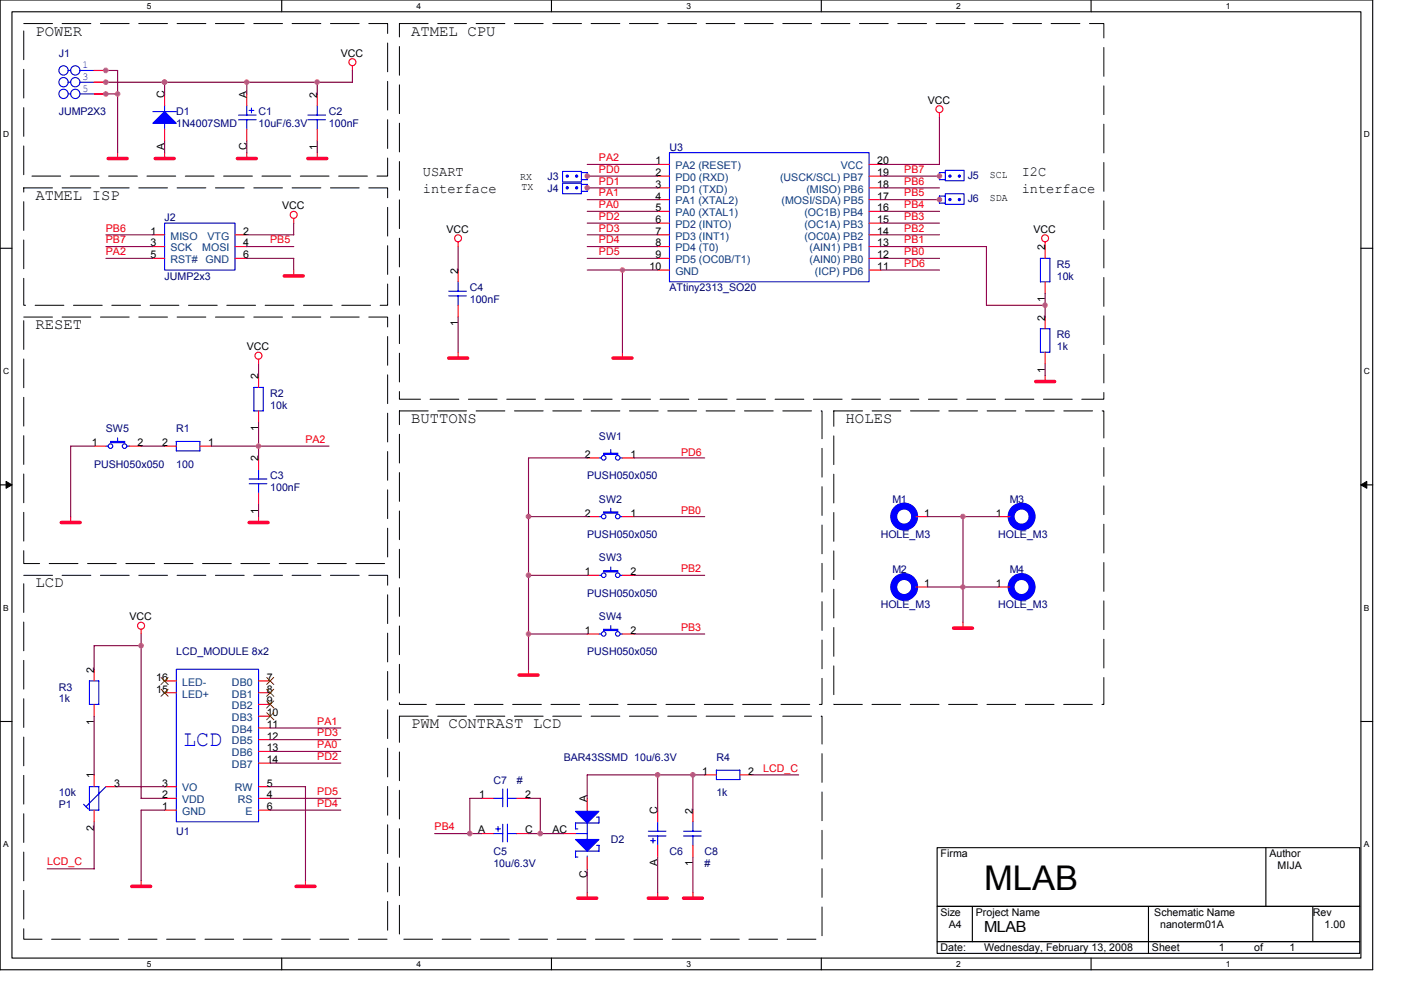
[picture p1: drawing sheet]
<svg xmlns="http://www.w3.org/2000/svg" width="297mm" height="210mm" viewBox="0 0 297 210" stroke-linecap="round" stroke-linejoin="round" font-family="sans-serif">
<path d="M0 0h291v205.6h-291zM2.5 2.5h286v200.6h-286z" fill="none" stroke="#000" stroke-width=".23"/>
<g fill="#fff">
<path d="M31.1 .3h1v1.9h-1z"/>
<path d="M31.1 203.4h1v2h-1z"/>
</g>
<path d="M59.7 0v2.5M59.7 203.1v2.5" fill="none" stroke="#000" stroke-width=".23"/>
<g fill="#fff">
<path d="M88.3 .3h1v1.9h-1z"/>
<path d="M88.3 203.4h1v2h-1z"/>
</g>
<path d="M116.9 0v2.5M116.9 203.1v2.5" fill="none" stroke="#000" stroke-width=".23"/>
<g fill="#fff">
<path d="M145.5 .3h1v1.9h-1z"/>
<path d="M145.5 203.4h1v2h-1z"/>
</g>
<path d="M174.1 0v2.5M174.1 203.1v2.5" fill="none" stroke="#000" stroke-width=".23"/>
<g fill="#fff">
<path d="M202.7 .3h1v1.9h-1z"/>
<path d="M202.7 203.4h1v2h-1z"/>
</g>
<path d="M231.3 0v2.5M231.3 203.1v2.5" fill="none" stroke="#000" stroke-width=".23"/>
<g fill="#fff">
<path d="M259.9 .3h1v1.9h-1z"/>
<path d="M259.9 203.4h1v2h-1z"/>
<path d="M.7 27.6h1.3v1.9h-1.3z"/>
<path d="M289.2 27.6h1.3v1.9h-1.3z"/>
<path d="M.7 77.7h1.3v2h-1.3z"/>
<path d="M289.2 77.7h1.3v2h-1.3z"/>
</g>
<path d="M0 52.6h2.5M288.5 52.6h2.5" fill="none" stroke="#000" stroke-width=".23"/>
<g fill="#fff">
<path d="M.7 127.9h1.2v2h-1.2z"/>
<path d="M289.2 127.9h1.2v2h-1.2z"/>
</g>
<path d="M0 102.8h2.5M288.5 102.8h2.5" fill="none" stroke="#000" stroke-width=".23"/>
<path d="M1.3 102.1l1.2 .7-1.2 .7zM288.5 102.8l1.3-.7v1.4z" fill="#000" stroke="#000" stroke-width=".21"/>
<g fill="#fff">
<path d="M.7 178h1.2v2h-1.2z"/>
<path d="M289.2 178h1.2v2h-1.2z"/>
</g>
<path d="M0 153h2.5M288.5 153h2.5M198.7 179.7h89.6v12.5h-89.6zM268.4 179.7v12.5M198.7 192.2h89.6v7.4h-89.6zM198.7 199.6h89.6v2.5h-89.6zM206.2 192.2v7.5M243.5 192.2v10M278.3 192.2v7.5" fill="none" stroke="#000" stroke-width=".23"/>
<path d="M5 5h77.2v32.3h-77.2v-32.3M84.7 5h149.3v79.6h-149.3v-79.6M5 39.8h77.2v24.9h-77.2v-24.9M5 67.2h77.2v52.3h-77.2v-52.3M84.7 87.1h89.6v62.3h-89.6v-62.3M176.8 87.1h57.2v62.3h-57.2v-62.3M5 122h77.2v77.1h-77.2v-77.1M84.7 151.8h89.6v47.3h-89.6v-47.3" fill="none" stroke="#000" stroke-width=".21" stroke-dasharray="6.1 2"/>
<g fill="none" stroke="#f00" stroke-width=".23">
<path d="M20 14.9h2.5M20 17.4h2.5M20 19.9h2.5M34.9 19.9v2.5M52.3 19.9v2.5M67.3 19.9v2.5M74.7 13.9v1M24.9 32.4v1.2M34.9 27.4v2.5M34.9 32.4v1.2M52.3 27.4v2.5M52.3 32.4v1.2"/>
<path d="M67.3 27.4v2.5M67.3 32.4v1.2M124.5 37.3h.1M124.5 39.8h.1M139.4 34.9h2.5M139.4 37.3h2.5M139.4 39.8h2.5M184.3 34.9h2.4M184.3 37.3h2.4M184.3 39.8h2.4M199.2 37.3h.1M199.2 23.9v1"/>
<path d="M32.4 49.8h2.5M32.4 52.3h2.5M32.4 54.8h2.5M49.8 49.8h2.5M49.8 52.3h2.5M49.8 54.8h2.5M62.3 46.3v1M62.3 57.3v1.2M97.1 51.3v1M97.1 57.3v2.5M139.4 49.8h2.5M139.4 52.3h2.5"/>
<path d="M139.4 54.8h2.5M139.4 42.3h2.5M139.4 44.8h2.5M139.4 47.3h2.5M139.4 57.3h2.5M184.3 49.8h2.4M184.3 52.3h2.4M184.3 54.8h2.4M184.3 42.3h2.4M184.3 44.8h2.4M184.3 47.3h2.4M184.3 57.3h2.4"/>
<path d="M199.2 42.3h.1M221.6 51.3v3.5M221.6 59.8v2.4M54.8 76.2v1M54.8 79.7v2.4M97.1 64.7v2.5M97.1 74.7v1.2M132 74.7v1.2M221.6 67.2v2.5M221.6 74.7v2.5M221.6 79.7v1.2M20 94.6h2.5"/>
<path d="M27.4 94.6h2.5M34.9 94.6h2.5M42.4 94.6h2.4M54.8 87.1v2.5M54.8 97.1v2.5M124.5 97.1h2.5M132 97.1h2.5M15 109.5v1.3M54.8 104.6v2.4M54.8 109.5v1.3M124.5 109.5h2.5M132 109.5h2.5"/>
<path d="M194.2 109.5h2.5M211.6 109.5h2.5M29.9 133.4v1M124.5 122h2.5M124.5 134.4h2.5M132 122h2.5M132 134.4h2.5M194.2 124.5h2.5M204.2 131.9v1.3M211.6 124.5h2.5M20 141.9v2.5M20 149.4v2.4"/>
<path d="M34.9 144.4h2.5M34.9 146.9h2.5M54.8 144.4h2.5M54.8 146.9h2.5M54.8 149.4h2.5M54.8 151.8h2.5M54.8 154.3h2.5M54.8 156.8h2.5M54.8 159.3h2.5M112.1 141.9v1.3M20 164.3v2.5M20 171.8v2.4"/>
<path d="M22.5 166.8h2.4M34.9 171.8h2.5M34.9 169.3h2.5M34.9 166.8h2.5M54.8 171.8h2.5M54.8 169.3h2.5M54.8 166.8h2.5M54.8 161.8h2.5M102.1 169.3h2.5M102.1 176.7h2.5M109.6 169.3h2.5M109.6 176.7h2.5"/>
<path d="M119.5 176.7h2.5M124.5 169.3v2.5M139.4 171.8v2.4M139.4 179.2v2.5M146.9 171.8v2.4M146.9 179.2v2.5M149.4 164.3h2.5M156.9 164.3h2.5M29.9 186.7v1.3M64.8 186.7v1.3M124.5 181.7v2.5M124.5 189.2v1.3"/>
<path d="M139.4 189.2v1.3M146.9 189.2v1.3"/>
<circle cx="74.7" cy="13.2" r=".74"/>
<circle cx="199.2" cy="23.1" r=".74"/>
<circle cx="62.3" cy="45.5" r=".74"/>
<circle cx="97.1" cy="50.5" r=".74"/>
<circle cx="221.6" cy="50.5" r=".74"/>
<circle cx="54.8" cy="75.4" r=".74"/>
<circle cx="29.9" cy="132.7" r=".74"/>
</g>
<g fill="none" stroke="#f00" stroke-width=".74">
<path d="M22.9 33.6h4M32.9 33.6h4M50.3 33.6h4M65.3 33.6h4M60.3 58.5h4M95.1 75.9h4M130 75.9h4M219.6 80.9h4M13 110.8h4M52.8 110.8h4M202.2 133.2h4M110.1 143.1h4"/>
<path d="M27.9 187.9h4M62.8 187.9h4M122.5 190.4h4M137.5 190.4h4M144.9 190.4h4"/>
</g>
<g fill="none" stroke="#00f" stroke-width=".23">
<path d="M14.5 14.9h.5M14.5 17.4h.5M14.5 19.9h.5M17 14.9h3M17 17.4h3M17 19.9h3M32.4 23.7h5M34.9 22.4v1.3M34.9 26.1v1.3M50.6 24.4h3.7M50.6 25.4h3.7M52.3 22.4v2"/>
<path d="M52.3 25.4v2M52.8 23.4h1M53.3 22.9v1M65.3 24.4h3.7M65.3 25.4h3.7M67.3 22.4v2M67.3 25.4v2M119.3 36.3h4v2.3h-4zM119.3 38.8h4v2.3h-4zM123.3 36.6h1.2v1.5h-1.2M123.3 39.1h1.2v1.5h-1.2M141.9 32.4h42.4v27.4h-42.4z"/>
<path d="M200.4 36.1h4v2.2h-4zM200.4 36.6h-1.2v1.5h1.2M34.9 47.3h14.9v10h-14.9zM97.1 59.7v2M200.4 41.1h4v2.2h-4zM200.4 41.6h-1.2v1.5h1.2M220.6 54.8h2v5h-2M220.6 54.8v5M95.1 62.7h3.8M95.1 61.7h3.8M97.1 62.7v2M220.6 69.7h2v5h-2"/>
<path d="M220.6 69.7v5M22.4 94.6h.5M24.9 92.8v.8M26.9 94.6h.5M37.4 95.6v-2h5v2M37.4 95.6h5M54.8 99.5v2.1M55.8 82.1v5h-2v-5h2M127 97.1h.5M129.5 95.3v.8M131.5 97.1h.5M52.8 102.6h3.8"/>
<path d="M52.8 101.6h3.8M54.8 102.6v2M127 109.5h.5M129.5 107.8v.7M131.5 109.5h.5M193.9 109.5h.3M214.1 109.5h.3M127 122h.5M127 134.4h.5M129.5 120.2v.8M129.5 132.7v.7M131.5 122h.5"/>
<path d="M131.5 134.4h.5M193.9 124.5h.3M214.1 124.5h.3M18.9 144.4h2.1M19 144.4v5M21 144.4v5h-2.1M37.4 141.9h17.4v32.3h-17.4zM17.7 170.5l1 1M18.9 166.8h2.1v5h-2.1M19 166.8v5M22.5 166.8l-4.3 4.2M104.6 176.7h2"/>
<path d="M104.6 169.3h2M105.1 175.7h1M105.6 175.2v1.1M106.6 167.3v3.7M106.6 174.8v3.7M107.6 176.7h2M107.6 167.3v3.7M107.6 174.8v3.7M107.6 169.3h2M122 176.7h2.5M124.5 171.8v.2M124.5 174.5v3.5"/>
<path d="M126.5 173.2h.5M126.5 179.2h.5M127 173.2v1.3h-5v1.2h.5M127 179.2v1.3h-5M137.5 177.2h3.7M137.5 176.2h3.7M137.9 178.2h1.1M138.4 177.7v1M139.4 174.2v2M139.4 177.2v2M144.9 177.2h3.8M144.9 176.2h3.8"/>
<path d="M146.9 174.2v2M146.9 177.2v2M151.9 163.3h5M151.9 163.3v2h5M156.9 163.3v2M122 180.4v1.3h.5M124.5 181.5v.2"/>
<circle cx="13.5" cy="19.9" r=".99"/>
<circle cx="13.5" cy="17.4" r=".99"/>
<circle cx="13.5" cy="14.9" r=".99"/>
<circle cx="16" cy="19.9" r=".99"/>
<circle cx="16" cy="17.4" r=".99"/>
<circle cx="16" cy="14.9" r=".99"/>
<circle cx="23.4" cy="94.6" r=".49"/>
<circle cx="26.4" cy="94.6" r=".49"/>
<circle cx="128" cy="97.1" r=".49"/>
<circle cx="131" cy="97.1" r=".49"/>
<circle cx="128" cy="109.5" r=".49"/>
<circle cx="131" cy="109.5" r=".49"/>
<circle cx="128" cy="122" r=".49"/>
<circle cx="128" cy="134.4" r=".49"/>
<circle cx="131" cy="122" r=".49"/>
<circle cx="131" cy="134.4" r=".49"/>
</g>
<g fill="#00f" stroke="#00f" stroke-width=".23">
<path d="M128 96.1h3v.3h-3z" fill-rule="evenodd"/>
<path d="M128 108.5h3v.3h-3z" fill-rule="evenodd"/>
<path d="M128 121h3v.2h-3z" fill-rule="evenodd"/>
<path d="M128 133.4h3v.3h-3z" fill-rule="evenodd"/>
<path d="M32.4 26.1l2.5-2.4 2.5 2.4z" fill-rule="evenodd"/>
<path d="M122 172h5l-2.5 2.5z" fill-rule="evenodd"/>
<path d="M122 178h5l-2.5 2.5z" fill-rule="evenodd"/>
<path d="M23.4 93.6h3v.3h-3z" fill-rule="evenodd"/>
<circle cx="122.3" cy="37.3" r=".23"/>
<circle cx="120.3" cy="37.3" r=".23"/>
<circle cx="122.3" cy="39.8" r=".24"/>
<circle cx="120.3" cy="39.8" r=".24"/>
<circle cx="201.4" cy="37.3" r=".24"/>
<circle cx="203.4" cy="37.3" r=".23"/>
<circle cx="201.4" cy="42.3" r=".24"/>
<circle cx="203.4" cy="42.3" r=".23"/>
</g>
<path d="M34.2 146.1l1.5 1.5M34.2 143.6l1.5 1.5M35.6 146.1l-1.5 1.5M35.6 143.6l-1.5 1.5M56.6 143.6l1.5 1.5M56.6 146.1l1.5 1.5M56.6 148.6l1.5 1.5M56.6 151.1l1.5 1.5M58 143.6l-1.5 1.5M58 146.1l-1.5 1.5M58 148.6l-1.5 1.5M58 151.1l-1.5 1.5" fill="none" stroke="#804000" stroke-width=".21"/>
<g fill="none" stroke="#00f" stroke-width="1.5">
<circle cx="191.7" cy="109.5" r="2.23"/>
<circle cx="216.6" cy="109.5" r="2.23"/>
<circle cx="191.7" cy="124.5" r="2.22"/>
<circle cx="216.6" cy="124.5" r="2.22"/>
</g>
<g fill="none" stroke="#800040" stroke-width=".23">
<path d="M22.5 19.9h2.5M22.5 14.9h2.5M24.9 14.9v17.5M34.9 17.4v2.5M52.3 17.4v2.5M67.3 17.4v2.5M74.7 14.9v2.5h-52.2M34.9 29.9v2.5M52.3 29.9v2.5M67.3 29.9v2.5M124.5 39.8h14.9M124.5 37.3h15"/>
<path d="M124.5 34.9h15M186.7 37.3h12.5M186.7 39.8h12.5M199.2 24.9v10h-12.5M22.5 54.8h9.9M22.5 49.8h9.9M22.5 52.3h9.9M52.3 54.8h10v2.5M52.3 49.8h10M52.3 52.3h10M62.3 47.3v2.5M97.1 52.3v5"/>
<path d="M124.5 54.8h15M124.5 49.8h15M124.5 52.3h15M124.5 47.3h15M124.5 57.3h15M124.5 42.3h15M124.5 44.8h15M132 57.3v17.4M186.7 54.8h12.5M186.7 49.8h12.5M186.7 52.3h22.5l-.1 12.4M186.7 47.3h12.5"/>
<path d="M186.7 57.3h12.5M186.7 42.3h12.5M186.7 44.8h12.5M54.8 77.2v2.5M97.1 67.2v7.5M209.1 64.7h12.5M221.6 62.2v5M221.6 77.2v2.5M20 94.6h-5v15M29.9 94.6h5M44.8 94.6h25M54.8 89.6v7.5"/>
<path d="M124.5 97.1h-12.4v44.8M134.5 97.1h14.9M54.8 107v2.6M112.1 109.5h12.4M134.5 109.5h14.9M196.7 109.5h14.9M204.2 109.5v22.5M29.9 134.4v34.9M29.9 136.9h-9.9v5M112.1 122h12.4M112.1 134.4h12.4M134.5 122h14.9"/>
<path d="M134.5 134.4h14.9M196.7 124.5h14.9M20 151.8v12.5M57.3 159.3h15M57.3 156.8h15M57.3 154.3h15M20 174.2v10M24.9 166.8h10M29.9 169.3h5M34.9 171.8h-5v14.9M57.3 161.8h15M57.3 169.3h15"/>
<path d="M57.3 171.8h15M57.3 166.8h7.5v19.9M92.1 176.7h10M102.1 169.3h-2.5v7.5M112 169.3h2.6v7.4M112.1 176.7h7.4M139.4 164.3v7.5M146.9 164.3v7.5M149.4 164.3h-24.9v5M159.4 164.3h9.9M10 184.2h10M124.5 184.2v5"/>
<path d="M139.4 181.7v7.5M146.9 181.7v7.5"/>
</g>
<g fill="#f0f" stroke="#f0f" stroke-width=".23">
<circle cx="22.4" cy="19.9" r=".49"/>
<circle cx="24.9" cy="19.9" r=".49"/>
<circle cx="22.4" cy="17.4" r=".49"/>
<circle cx="34.9" cy="17.4" r=".49"/>
<circle cx="54.8" cy="94.6" r=".49"/>
<circle cx="22.4" cy="14.9" r=".49"/>
<circle cx="67.2" cy="17.4" r=".49"/>
<circle cx="52.3" cy="17.4" r=".49"/>
<circle cx="132" cy="57.3" r=".49"/>
<circle cx="124.5" cy="37.3" r=".49"/>
<circle cx="199.2" cy="42.3" r=".49"/>
<circle cx="199.2" cy="37.3" r=".49"/>
<circle cx="204.1" cy="109.5" r=".49"/>
<circle cx="204.1" cy="124.5" r=".49"/>
<circle cx="124.5" cy="39.8" r=".49"/>
<circle cx="112.1" cy="122" r=".49"/>
<circle cx="112.1" cy="134.4" r=".49"/>
<circle cx="112.1" cy="109.5" r=".49"/>
<circle cx="29.9" cy="136.9" r=".49"/>
<circle cx="139.4" cy="164.3" r=".5"/>
<circle cx="146.9" cy="164.3" r=".49"/>
<circle cx="221.6" cy="64.7" r=".49"/>
<circle cx="114.5" cy="176.7" r=".5"/>
<circle cx="99.6" cy="176.7" r=".49"/>
</g>
<text font-size="7.2" x="208.6" y="188.8">MLAB</text>
<text font-size="4.7" fill="#00f" x="38.9" y="158.1">LCD</text>
<g font-size="3.2">
<text x="7.5" y="7.6">POWER</text>
<text x="87.2" y="7.6">ATMEL CPU</text>
<text x="7.5" y="42.4">ATMEL ISP</text>
<text x="7.5" y="69.8">RESET</text>
<text x="87.2" y="89.7">BUTTONS</text>
<text x="179.3" y="89.7">HOLES</text>
<text x="7.5" y="124.5">LCD</text>
<text x="87.2" y="154.4">PWM CONTRAST LCD</text>
<text x="208.6" y="197.6">MLAB</text>
</g>
<g font-size="3">
<text x="89.7" y="37.2">USART</text>
<text x="89.7" y="41">interface</text>
<text x="216.6" y="37.2">I2C</text>
<text x="216.6" y="41">interface</text>
</g>
<g font-size="2.2" fill="#000080">
<text x="12.5" y="12">J1</text>
<text x="12.5" y="24.4">JUMP2X3</text>
<text x="37.4" y="24.4">D1</text>
<text x="37.4" y="26.9">1N4007SMD</text>
<text x="54.8" y="24.4">C1</text>
<text x="54.8" y="26.9">10uF/6.3V</text>
<text x="69.7" y="24.4">C2</text>
<text x="69.7" y="26.9">100nF</text>
<text x="141.9" y="31.9">U3</text>
<text x="116.1" y="38.1">J3</text>
<text x="116.1" y="40.6">J4</text>
<text x="205.2" y="37.9">J5</text>
<text x="34.9" y="46.8">J2</text>
<text x="205.2" y="42.9">J6</text>
<text x="34.9" y="59.3">JUMP2x3</text>
<text x="224.1" y="56.8">R5</text>
<text x="224.1" y="59.3">10k</text>
<text x="99.6" y="61.8">C4</text>
<text x="99.6" y="64.3">100nF</text>
<text x="141.9" y="61.8">ATtiny2313_SO20</text>
<text x="224.1" y="71.7">R6</text>
<text x="224.1" y="74.2">1k</text>
<text x="57.3" y="84.2">R2</text>
<text x="57.3" y="86.7">10k</text>
<text x="22.5" y="91.7">SW5</text>
<text x="37.4" y="91.7">R1</text>
<text x="127" y="93.4">SW1</text>
<text x="20" y="99.1">PUSH050x050</text>
<text x="37.4" y="99.1">100</text>
<text x="57.3" y="101.6">C3</text>
<text x="124.5" y="101.6">PUSH050x050</text>
<text x="57.3" y="104.1">100nF</text>
<text x="127" y="106.6">SW2</text>
<text x="189.2" y="106.6">M1</text>
<text x="214.1" y="106.6">M3</text>
<text x="124.5" y="114">PUSH050x050</text>
<text x="127" y="119">SW3</text>
<text x="186.7" y="114">HOLE_M3</text>
<text x="211.6" y="114">HOLE_M3</text>
<text x="189.2" y="121.5">M2</text>
<text x="214.1" y="121.5">M4</text>
<text x="124.5" y="126.5">PUSH050x050</text>
<text x="127" y="131.5">SW4</text>
<text x="186.7" y="129">HOLE_M3</text>
<text x="211.6" y="129">HOLE_M3</text>
<text x="37.4" y="138.9">LCD_MODULE 8x2</text>
<text x="124.5" y="138.9">PUSH050x050</text>
<text x="12.5" y="146.4">R3</text>
<text x="12.5" y="148.9">1k</text>
<text x="119.5" y="161.4">BAR43SSMD 10u/6.3V</text>
<text x="151.9" y="161.4">R4</text>
<text x="104.6" y="166.3">C7</text>
<text x="109.6" y="166.3">#</text>
<text x="12.5" y="171.3">P1</text>
<text x="12.5" y="168.8">10k</text>
<text x="151.9" y="168.8">1k</text>
<text x="37.4" y="177">U1</text>
<text x="129.5" y="178.8">D2</text>
<text x="104.6" y="181.3">C5</text>
<text x="104.6" y="183.7">10u/6.3V</text>
<text x="141.9" y="181.3">C6</text>
<text x="149.4" y="181.3">C8</text>
<text x="149.4" y="183.7">#</text>
</g>
<g font-size="2.2" fill="#00f">
<text x="17.5" y="14.5">1</text>
<text x="17.5" y="17">3</text>
<text x="17.5" y="19.5">5</text>
</g>
<g font-size="2.2">
<text x="72.2" y="12">VCC</text>
<text x="34.9" y="20.7" transform="rotate(-90 34.9 20.7)">C</text>
<text x="52.3" y="20.7" transform="rotate(-90 52.3 20.7)">A</text>
<text x="67.2" y="20.7" transform="rotate(-90 67.2 20.7)">2</text>
<text x="196.7" y="21.9">VCC</text>
<text x="34.9" y="31.7" transform="rotate(-90 34.9 31.7)">A</text>
<text x="52.3" y="31.7" transform="rotate(-90 52.3 31.7)">C</text>
<text x="67.2" y="31.7" transform="rotate(-90 67.2 31.7)">1</text>
<text x="139" y="34.8">1</text>
<text x="186" y="34.8">20</text>
<text x="110.3" y="38.1">RX</text>
<text x="110.6" y="40.4">TX</text>
<text x="139" y="37.3">2</text>
<text x="139" y="39.8">3</text>
<text x="186" y="39.8">18</text>
<text x="186" y="37.3">19</text>
<text x="209.9" y="37.7">SCL</text>
<text x="59.8" y="44.4">VCC</text>
<text x="139" y="42.3">4</text>
<text x="139" y="44.8">5</text>
<text x="139" y="47.3">6</text>
<text x="186" y="47.3">15</text>
<text x="186" y="44.8">16</text>
<text x="186" y="42.3">17</text>
<text x="209.9" y="42.6">SDA</text>
<text x="31.9" y="49.8">1</text>
<text x="31.9" y="52.3">3</text>
<text x="51.6" y="49.8">2</text>
<text x="51.6" y="52.3">4</text>
<text x="94.6" y="49.3">VCC</text>
<text x="139" y="49.8">7</text>
<text x="139" y="52.3">8</text>
<text x="186" y="52.3">13</text>
<text x="186" y="49.8">14</text>
<text x="219.1" y="49.3">VCC</text>
<text x="221.6" y="53" transform="rotate(-90 221.6 53)">2</text>
<text x="31.9" y="54.8">5</text>
<text x="51.6" y="54.8">6</text>
<text x="97.1" y="58" transform="rotate(-90 97.1 58)">2</text>
<text x="137.7" y="57.2">10</text>
<text x="139" y="54.8">9</text>
<text x="186" y="57.2">11</text>
<text x="186" y="54.8">12</text>
<text x="221.6" y="64.1" transform="rotate(-90 221.6 64.1)">1</text>
<text x="97.1" y="69.1" transform="rotate(-90 97.1 69.1)">1</text>
<text x="221.6" y="68" transform="rotate(-90 221.6 68)">2</text>
<text x="52.3" y="74.2">VCC</text>
<text x="54.8" y="80.4" transform="rotate(-90 54.8 80.4)">2</text>
<text x="221.6" y="79" transform="rotate(-90 221.6 79)">1</text>
<text x="19.5" y="94.6">1</text>
<text x="29.2" y="94.6">2</text>
<text x="34.4" y="94.6">2</text>
<text x="44.1" y="94.6">1</text>
<text x="54.8" y="91.5" transform="rotate(-90 54.8 91.5)">1</text>
<text x="54.8" y="97.8" transform="rotate(-90 54.8 97.8)">2</text>
<text x="124" y="97.1">2</text>
<text x="133.7" y="97.1">1</text>
<text x="54.8" y="108.9" transform="rotate(-90 54.8 108.9)">1</text>
<text x="124" y="109.5">2</text>
<text x="133.7" y="109.5">1</text>
<text x="195.9" y="109.5">1</text>
<text x="211.1" y="109.5">1</text>
<text x="124" y="122">1</text>
<text x="133.7" y="122">2</text>
<text x="195.9" y="124.4">1</text>
<text x="211.1" y="124.4">1</text>
<text x="27.4" y="131.5">VCC</text>
<text x="124" y="134.4">1</text>
<text x="133.7" y="134.4">2</text>
<text x="19.9" y="142.6" transform="rotate(-90 19.9 142.6)">2</text>
<text x="33.1" y="146.9">15</text>
<text x="33.1" y="144.4">16</text>
<text x="56.6" y="144.4">7</text>
<text x="56.6" y="146.9">8</text>
<text x="56.6" y="149.3">9</text>
<text x="19.9" y="153.7" transform="rotate(-90 19.9 153.7)">1</text>
<text x="56.6" y="151.8">10</text>
<text x="56.6" y="154.3">11</text>
<text x="56.6" y="156.8">12</text>
<text x="56.6" y="159.3">13</text>
<text x="56.6" y="161.8">14</text>
<text x="19.9" y="165.1" transform="rotate(-90 19.9 165.1)">1</text>
<text x="24.2" y="166.8">3</text>
<text x="34.4" y="166.8">3</text>
<text x="56.6" y="166.8">5</text>
<text x="148.9" y="164.3">1</text>
<text x="158.6" y="164.3">2</text>
<text x="34.4" y="171.7">1</text>
<text x="34.4" y="169.2">2</text>
<text x="56.6" y="169.2">4</text>
<text x="56.6" y="171.7">6</text>
<text x="101.6" y="169.2">1</text>
<text x="111.3" y="169.2">2</text>
<text x="124.5" y="170" transform="rotate(-90 124.5 170)">A</text>
<text x="139.4" y="172.5" transform="rotate(-90 139.4 172.5)">C</text>
<text x="146.9" y="172.5" transform="rotate(-90 146.9 172.5)">2</text>
<text x="19.9" y="176.1" transform="rotate(-90 19.9 176.1)">2</text>
<text x="101.4" y="176.7">A</text>
<text x="111.3" y="176.7">C</text>
<text x="117.2" y="176.7">AC</text>
<text x="139.4" y="183.6" transform="rotate(-90 139.4 183.6)">A</text>
<text x="146.9" y="183.6" transform="rotate(-90 146.9 183.6)">1</text>
<text x="199.4" y="181.8">Firma</text>
<text x="269.1" y="181.8">Author</text>
<text x="270.9" y="184.3">MIJA</text>
<text x="124.5" y="186.1" transform="rotate(-90 124.5 186.1)">C</text>
<text x="199.4" y="194.2">Size</text>
<text x="201.2" y="196.7">A4</text>
<text x="206.9" y="194.2">Project Name</text>
<text x="244.7" y="194.2">Schematic Name</text>
<text x="246" y="196.7">nanoterm01A</text>
<text x="278.3" y="194.2">Rev</text>
<text x="280.8" y="196.7">1.00</text>
<text x="199.4" y="201.7">Date:</text>
<text x="208.6" y="201.7">Wednesday, February 13, 2008</text>
<text x="244.2" y="201.7">Sheet</text>
<text x="258.4" y="201.7">1</text>
<text x="265.9" y="201.7">of</text>
<text x="273.4" y="201.7">1</text>
</g>
<g font-size="2.2" fill="#f00">
<text x="127" y="34.1">PA2</text>
<text x="127" y="41.6">PA1</text>
<text x="127" y="39.1">PD1</text>
<text x="127" y="36.6">PD0</text>
<text x="191.7" y="39.1">PB6</text>
<text x="191.7" y="41.6">PB5</text>
<text x="191.7" y="36.6">PB7</text>
<text x="127" y="44.1">PA0</text>
<text x="127" y="46.6">PD2</text>
<text x="191.7" y="44.1">PB4</text>
<text x="191.7" y="46.6">PB3</text>
<text x="22.5" y="49.1">PB6</text>
<text x="22.5" y="51.6">PB7</text>
<text x="57.3" y="51.6">PB5</text>
<text x="127" y="49.1">PD3</text>
<text x="127" y="51.6">PD4</text>
<text x="191.7" y="49.1">PB2</text>
<text x="191.7" y="51.6">PB1</text>
<text x="22.5" y="54.1">PA2</text>
<text x="127" y="54.1">PD5</text>
<text x="191.7" y="54.1">PB0</text>
<text x="191.7" y="56.6">PD6</text>
<text x="64.8" y="93.9">PA2</text>
<text x="144.4" y="96.6">PD6</text>
<text x="144.4" y="109.1">PB0</text>
<text x="144.4" y="121.3">PB2</text>
<text x="144.4" y="133.7">PB3</text>
<text x="67.3" y="153.6">PA1</text>
<text x="67.3" y="158.6">PA0</text>
<text x="67.3" y="156.1">PD3</text>
<text x="67.3" y="161.1">PD2</text>
<text x="161.8" y="163.6">LCD_C</text>
<text x="67.3" y="168.6">PD5</text>
<text x="67.3" y="171">PD4</text>
<text x="92.2" y="176">PB4</text>
<text x="10" y="183.5">LCD_C</text>
</g>
<g font-size="2.2" fill="#004080">
<text x="143.2" y="35.9">PA2 (RESET)</text>
<text x="178.2" y="35.9">VCC</text>
<text x="143.2" y="38.4">PD0 (RXD)</text>
<text x="143.2" y="40.9">PD1 (TXD)</text>
<text x="165.4" y="38.4">(USCK/SCL) PB7</text>
<text x="171" y="40.9">(MISO) PB6</text>
<text x="143.2" y="43.3">PA1 (XTAL2)</text>
<text x="143.2" y="45.8">PA0 (XTAL1)</text>
<text x="165.7" y="43.3">(MOSI/SDA) PB5</text>
<text x="170.5" y="45.8">(OC1B) PB4</text>
<text x="36.1" y="50.8">MISO</text>
<text x="36.1" y="53.3">SCK</text>
<text x="42.9" y="53.3">MOSI</text>
<text x="44" y="50.8">VTG</text>
<text x="143.2" y="48.3">PD2 (INTO)</text>
<text x="143.2" y="50.8">PD3 (INT1)</text>
<text x="143.2" y="53.3">PD4 (T0)</text>
<text x="170.5" y="50.8">(OC0A) PB2</text>
<text x="170.5" y="48.3">(OC1A) PB3</text>
<text x="171.7" y="53.3">(AIN1) PB1</text>
<text x="36.1" y="55.8">RST#</text>
<text x="43.6" y="55.8">GND</text>
<text x="143.2" y="55.8">PD5 (OC0B/T1)</text>
<text x="143.2" y="58.3">GND</text>
<text x="171.7" y="55.8">(AIN0) PB0</text>
<text x="172.8" y="58.3">(ICP) PD6</text>
<text x="38.6" y="147.9">LED+</text>
<text x="38.6" y="145.4">LED-</text>
<text x="49.2" y="145.4">DB0</text>
<text x="49.2" y="147.9">DB1</text>
<text x="49.2" y="150.4">DB2</text>
<text x="49.2" y="152.9">DB3</text>
<text x="49.2" y="155.4">DB4</text>
<text x="49.2" y="157.8">DB5</text>
<text x="49.2" y="160.3">DB6</text>
<text x="38.6" y="167.8">VO</text>
<text x="49.2" y="162.8">DB7</text>
<text x="49.8" y="167.8">RW</text>
<text x="38.6" y="172.8">GND</text>
<text x="38.6" y="170.3">VDD</text>
<text x="50.4" y="170.3">RS</text>
<text x="52.1" y="172.8">E</text>
</g>
<g font-size="1.8">
<text x="31.1" y="1.8">5</text>
<text x="88.3" y="1.8">4</text>
<text x="145.5" y="1.8">3</text>
<text x="202.7" y="1.8">2</text>
<text x="259.9" y="1.8">1</text>
<text x=".7" y="29.1">D</text>
<text x="289.2" y="29.1">D</text>
<text x=".7" y="79.3">C</text>
<text x="289.2" y="79.3">C</text>
<text x=".7" y="129.5">B</text>
<text x="289.2" y="129.5">B</text>
<text x=".7" y="179.6">A</text>
<text x="289.2" y="179.6">A</text>
<text x="31.1" y="205">5</text>
<text x="88.3" y="205">4</text>
<text x="145.5" y="205">3</text>
<text x="202.7" y="205">2</text>
<text x="259.9" y="205">1</text>
</g>
</svg>
